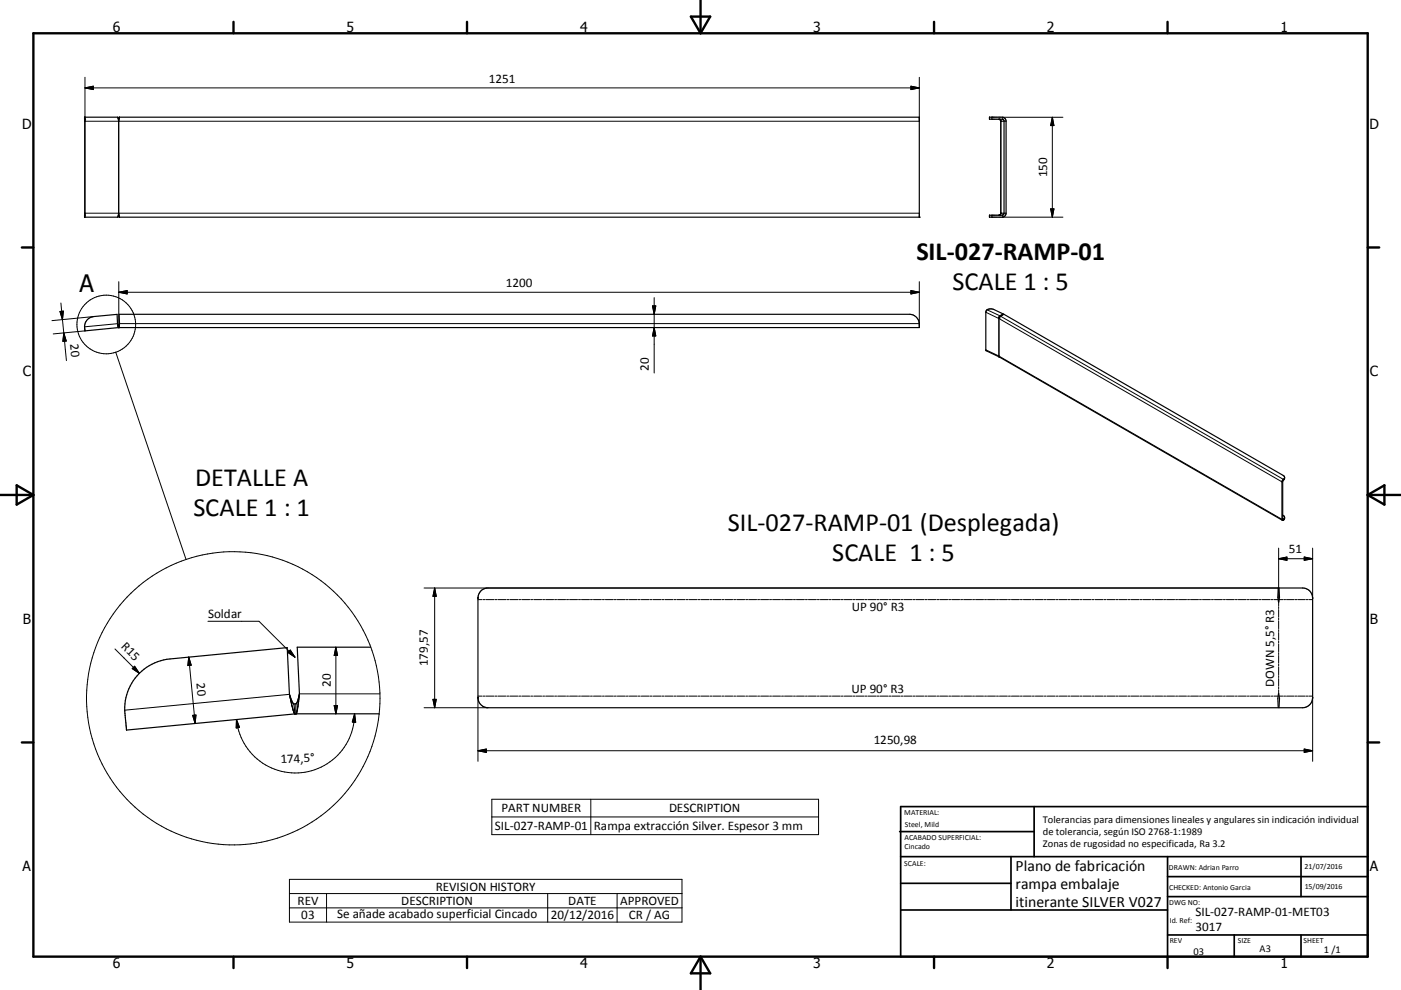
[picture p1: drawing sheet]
<svg xmlns="http://www.w3.org/2000/svg" width="420mm" height="297mm" viewBox="0 0 420 297" stroke-linecap="round" stroke-linejoin="round" font-family="sans-serif">
<g fill="#000">
<circle cx="25.3" cy="35.8" r=".18"/>
<circle cx="25.3" cy="35.2" r=".18"/>
<circle cx="300.1" cy="36.4" r=".18"/>
<circle cx="25.3" cy="64.6" r=".18"/>
<circle cx="25.3" cy="65.2" r=".18"/>
<circle cx="275.6" cy="65.2" r=".18"/>
<circle cx="300.1" cy="64" r=".18"/>
<circle cx="35.6" cy="98.3" r=".18"/>
<circle cx="299.5" cy="95.6" r=".18"/>
<circle cx="299.8" cy="94.7" r=".18"/>
<circle cx="88.7" cy="214.2" r=".18"/>
</g>
<g fill="none" stroke="#000" stroke-width=".36">
<path d="M25.3 35.2v30h9.9l.4-1.2 .1 .6M25.3 35.2l.1 30M25.3 35.2h9.9l.4 1.2 .1-.7M35.7 35.7v-.5h239.9v30h-239.9v-.6M35.8 35.2l-.1 .5M35.8 35.2h.1M296.7 35.2h3.7a1.22 1.22 0 0 1 1.2 1.2v27.8l-.3 .6-.7 .4h-3.9v-.6h3.7l.5-.3 .1-.3v-27.8l-.5-.4h-3.8zM299.7 35.8l.3 .4M300 36.2l.1 .2M300.1 36.2v27.9M35.7 64.6l.1 .5M35.8 65.1v.1"/>
<path d="M299.6 64.5l-.2 .1M299.6 64.5l-.1 .1M299.8 64.5h-.1M299.8 64.5h-.2M300 64.1l-.2 .4M300.1 64l-.1 .1M25.5 99.2v.1M35.2 97.1l-.1-2.8-7 .7a3.3 3.3 0 0 0-2.6 4.2M35.2 97.1l.1 .2M35.3 97.3l.2 1M35.3 97.3l.1 .3M35.4 97.6l.1 .1"/>
<path d="M35.5 97.7h.1M35.5 97.7l.1 .6M35.5 98.3h.1M35.6 98.3l-10.1 1M35.6 97.7v.6M35.6 97.7h.1M35.6 98.3h.1M35.8 97.1l-.1-2.8h236.9a2.99 2.99 0 0 1 3 2.8v1.2h-240M35.8 97.1l-.2 .6M35.8 97.1l-.2 1.2M299.5 95.5v.1M299.5 95.3v.3"/>
<path d="M299.8 95l1.1-.7 83.8 48.3a.99 .99 0 0 1-.1 1.7v11.5l.5-.4M299.8 95l-.3 .4M299.8 94.7v.3M299.8 94.7l-.3 .6M299.8 95l-.1 .1M300 94.9l-.2 .1M300.7 94.2l-2.7-1.3a1.54 1.54 0 0 0-2.4 .8v11.5l3.9 1.9M300.7 94.2v.2M300.7 94.2l-.9 .5M299.5 106.8v.2M299.5 106.8h.1M299.5 107l85 49.1"/>
<path d="M384.6 154.5a.8 .8 0 0 1 .5 .8 .8 .8 0 0 1-.6 .8M385.1 143.4l-.8 1.2 .2 11.5M143.3 179.2a2.96 2.96 0 0 1 3-2.8h236.9l-.1 2.8 .2 1.4 .3-1.4-.1-2.8h7a2.97 2.97 0 0 1 3 2.8M143.3 179.2v.3M143.3 179.2v30.3M393.5 179.2v.3M393.5 179.2v30.3M111.2 194.2h-22.1l.6 14.3M86.8 208.3l-.7-14-35.1 3.4a15.1 15.1 0 0 0-13.4 18.1l.3 3.2 50.5-4.8M86.8 208.3l.8 2.2 .5 .7M86.8 208.3l.2 1.2a11.5 11.5 0 0 0 1.4 4.7M88.1 211.2l.3 3"/>
<path d="M88.7 214.2h25M88.7 214.2h-.3M88.7 211.2h-.6M88.7 211.2v3M88.8 214.1l-.1 .1M89.7 208.5l-.5 1.9-.5 .8M89.7 208.5l-.5 4.2-.4 1.4M143.3 209.2v.3M143.3 209.5a3 3 0 0 0 3 2.8h236.9l-.1-2.8 .2-1.3 .3 1.3-.1 2.8h7a3 3 0 0 0 3-2.8M393.5 209.2v.3"/>
</g>
<g fill="none" stroke="#000" stroke-width=".3">
<path d="M25.4 35.2v.6M25.5 26.4h250.1M25.5 26.4l2.5-.5v1zM25.5 23.2v13.2M35.6 36.4v27.6M273.1 25.9l2.5 .5-2.5 .5zM275.6 23.2v13.2h-250.2M297.4 35.2v.6M301.6 36.4h-1.5v27.6h1.5M315.5 35.2v30M315.5 35.2l.5 2.5h-1zM318.7 35.2h-18.1v.6"/>
<path d="M25.4 64.5v.7M25.4 64h250.2M297.4 64.6v.6M300.4 65.2h18.3M300.6 64.5v.7M315 62.7h1l-.5 2.5zM18 93.5l1-.1-.3 2.5zM18.3 90.9l.4 5M18.7 95.9l.4 4M19.1 99.9l.8 8.3M19.1 99.9l.8 2.4-1.1 .1zM25.3 98l9.9-.9 .3 1.2"/>
<path d="M25.5 99.3l-9.6 .9M28.1 95l-12.5 1.2M35.5 98.3h.1M35.6 84.5v13.2M35.6 87.7h240M35.6 87.7l2.5-.5v1zM35.6 98.3h.1M195.6 91.8h1l-.5 2.5zM196.1 89.3v22.6M196.1 98.3l.5 2.5h-1zM273.1 87.2l2.5 .5-2.5 .5zM275.6 97.1h-239.8l-.2 1.2"/>
<path d="M275.6 84.5v13.2M295.6 93.7l3.9 1.9 84.8 49 .3-.2M295.9 92.9l3.9 1.8-.3 .8v11.5M300 94.9l84.8 48.9M34.7 105.7l21.1 62.2M295.6 105l3.9 1.8 84.8 49h.5M299.5 107v.1M299.5 107.1h.1M384.7 143.9v.2M384.7 155.8v.3M127.1 176.4h256.4M130.3 176.4v35.9"/>
<path d="M130.3 176.4l.5 2.5h-1zM143.3 179.9h1.2M144.8 179.9h.6M145.7 179.9h2.4M148.4 179.9h.6M149.3 179.9h2.3M152 179.9h.5M152.8 179.9h2.4M155.5 179.9h.6M156.4 179.9h2.4M159.1 179.9h.6M160 179.9h2.4"/>
<path d="M162.7 179.9h.6M163.6 179.9h2.4M166.3 179.9h.6M167.2 179.9h2.4M169.9 179.9h.5M170.8 179.9h2.3M173.4 179.9h.6M174.3 179.9h2.4M177 179.9h.6M177.9 179.9h2.4M180.6 179.9h.6M181.5 179.9h2.4"/>
<path d="M184.2 179.9h.6M185.1 179.9h2.4M187.7 179.9h.7M188.7 179.9h2.4M191.3 179.9h.6M192.2 179.9h2.4M194.9 179.9h.6M195.8 179.9h2.4M198.5 179.9h.6M199.4 179.9h2.4M202.1 179.9h.6M203 179.9h2.4"/>
<path d="M205.7 179.9h.6M206.5 179.9h2.4M209.2 179.9h.6M210.1 179.9h2.4M212.8 179.9h.6M213.7 179.9h2.4M216.4 179.9h.6M217.3 179.9h2.4M220 179.9h.6M220.9 179.9h2.4M223.6 179.9h.5M224.5 179.9h2.3"/>
<path d="M227.2 179.9h.5M228 179.9h2.4M230.7 179.9h.6M231.6 179.9h2.4M234.3 179.9h.6M235.2 179.9h2.4M237.9 179.9h.6M238.8 179.9h2.4M241.5 179.9h.6M242.4 179.9h2.4M245.1 179.9h.5M245.9 179.9h2.4"/>
<path d="M248.6 179.9h.6M249.5 179.9h2.4M252.2 179.9h.6M253.1 179.9h2.4M255.8 179.9h.6M256.7 179.9h2.4M259.4 179.9h.6M260.3 179.9h2.4M262.9 179.9h.7M263.9 179.9h2.3M266.5 179.9h.6M267.4 179.9h2.4"/>
<path d="M270.1 179.9h.6M271 179.9h2.4M273.7 179.9h.6M274.6 179.9h2.4M277.3 179.9h.6M278.2 179.9h2.3M280.8 179.9h.7M281.7 179.9h2.4M284.4 179.9h.6M285.3 179.9h2.4M288 179.9h.6M288.9 179.9h2.4"/>
<path d="M291.6 179.9h.6M292.5 179.9h2.4M295.2 179.9h.6M296.1 179.9h2.3M298.8 179.9h.5M299.6 179.9h2.4M302.3 179.9h.6M303.2 179.9h2.4M305.9 179.9h.6M306.8 179.9h2.4M309.5 179.9h.6M310.4 179.9h2.4"/>
<path d="M313.1 179.9h.6M314 179.9h2.4M316.7 179.9h.6M317.6 179.9h2.3M320.2 179.9h.6M321.1 179.9h2.4M323.8 179.9h.6M324.7 179.9h2.4M327.4 179.9h.6M328.3 179.9h2.4M331 179.9h.6M331.9 179.9h2.4"/>
<path d="M334.5 179.9h.7M335.4 179.9h2.4M338.1 179.9h.6M339 179.9h2.4M341.7 179.9h.6M342.6 179.9h2.4M345.3 179.9h.6M346.2 179.9h2.4M348.9 179.9h.6M349.8 179.9h2.4M352.5 179.9h.5M353.3 179.9h2.4"/>
<path d="M356 179.9h.6M356.9 179.9h2.4M359.6 179.9h.6M360.5 179.9h2.4M363.2 179.9h.6M364.1 179.9h2.4M366.8 179.9h.6M367.7 179.9h2.4M370.4 179.9h.6M371.3 179.9h2.3M374 179.9h.5M374.8 179.9h2.4"/>
<path d="M377.5 179.9h.6M378.4 179.9h2.4M381.1 179.9h.6M382 179.9h1.2M383.3 164.4v17.3M383.3 167.6h10.2M383.3 167.6l2.5-.5v1zM383.5 179.9h1.1M384.9 179.9h.5M385.7 179.9h2.2M388.2 179.9h.6M389.1 179.9h2.2"/>
<path d="M391 167.1l2.5 .5-2.5 .5zM391.6 179.9h.5M392.4 179.9h1.1M393.5 164.4v15.1M34.5 194.7l7.3 7.3M56.6 197.1l1.9 20M56.6 197.1l.7 2.5-1 .1zM62.3 186.4h15.4l10.7 10.8M86.3 195.7l.7-.7 1.4 2.2zM100.7 194.2v20M100.7 194.2l.5 2.5h-1zM383.3 182v.6"/>
<path d="M383.3 182.9v2.3M383.3 185.5v.5M383.3 186.3v2.3M383.3 188.9v.6M383.3 189.8v2.3M383.3 192.4v.5M383.3 193.2v2.3M383.3 195.8v.6M383.3 196.7v2.3M383.3 199.2v.6M37.4 213.1l49.4-4.8a18.5 18.5 0 0 0 1.6 5.9M39.7 200.6l.7-.7 1.4 2.1z"/>
<path d="M57.8 214.6l1-.1-.3 2.6zM70.9 215.9l.9 2.3-1 .2zM100.2 211.7h1l-.5 2.5zM106.3 214.2a17.7 17.7 0 0 1-16.9 17.7 17.7 17.7 0 0 1-18.5-16M106.3 214.2l.3 2.5-1-.1zM113.9 208.2h-24.1a18.4 18.4 0 0 1-1.1 6M127.1 212.3h19.2M129.8 209.8h1l-.5 2.5zM143.3 208.8h1.2M143.3 209.2v19.2M144.8 208.8h.6M145.7 208.8h2.4"/>
<path d="M148.4 208.8h.6M149.3 208.8h2.3M152 208.8h.5M152.8 208.8h2.4M155.5 208.8h.6M156.4 208.8h2.4M159.1 208.8h.6M160 208.8h2.4M162.7 208.8h.6M163.6 208.8h2.4M166.3 208.8h.6M167.2 208.8h2.4"/>
<path d="M169.9 208.8h.5M170.8 208.8h2.3M173.4 208.8h.6M174.3 208.8h2.4M177 208.8h.6M177.9 208.8h2.4M180.6 208.8h.6M181.5 208.8h2.4M184.2 208.8h.6M185.1 208.8h2.4M187.7 208.8h.7M188.7 208.8h2.4"/>
<path d="M191.3 208.8h.6M192.2 208.8h2.4M194.9 208.8h.6M195.8 208.8h2.4M198.5 208.8h.6M199.4 208.8h2.4M202.1 208.8h.6M203 208.8h2.4M205.7 208.8h.6M206.5 208.8h2.4M209.2 208.8h.6M210.1 208.8h2.4"/>
<path d="M212.8 208.8h.6M213.7 208.8h2.4M216.4 208.8h.6M217.3 208.8h2.4M220 208.8h.6M220.9 208.8h2.4M223.6 208.8h.5M224.5 208.8h2.3M227.2 208.8h.5M228 208.8h2.4M230.7 208.8h.6M231.6 208.8h2.4"/>
<path d="M234.3 208.8h.6M235.2 208.8h2.4M237.9 208.8h.6M238.8 208.8h2.4M241.5 208.8h.6M242.4 208.8h2.4M245.1 208.8h.5M245.9 208.8h2.4M248.6 208.8h.6M249.5 208.8h2.4M252.2 208.8h.6M253.1 208.8h2.4"/>
<path d="M255.8 208.8h.6M256.7 208.8h2.4M259.4 208.8h.6M260.3 208.8h2.4M262.9 208.8h.7M263.9 208.8h2.3M266.5 208.8h.6M267.4 208.8h2.4M270.1 208.8h.6M271 208.8h2.4M273.7 208.8h.6M274.6 208.8h2.4"/>
<path d="M277.3 208.8h.6M278.2 208.8h2.3M280.8 208.8h.7M281.7 208.8h2.4M284.4 208.8h.6M285.3 208.8h2.4M288 208.8h.6M288.9 208.8h2.4M291.6 208.8h.6M292.5 208.8h2.4M295.2 208.8h.6M296.1 208.8h2.3"/>
<path d="M298.8 208.8h.5M299.6 208.8h2.4M302.3 208.8h.6M303.2 208.8h2.4M305.9 208.8h.6M306.8 208.8h2.4M309.5 208.8h.6M310.4 208.8h2.4M313.1 208.8h.6M314 208.8h2.4M316.7 208.8h.6M317.6 208.8h2.3"/>
<path d="M320.2 208.8h.6M321.1 208.8h2.4M323.8 208.8h.6M324.7 208.8h2.4M327.4 208.8h.6M328.3 208.8h2.4M331 208.8h.6M331.9 208.8h2.4M334.5 208.8h.7M335.4 208.8h2.4M338.1 208.8h.6M339 208.8h2.4"/>
<path d="M341.7 208.8h.6M342.6 208.8h2.4M345.3 208.8h.6M346.2 208.8h2.4M348.9 208.8h.6M349.8 208.8h2.4M352.5 208.8h.5M353.3 208.8h2.4M356 208.8h.6M356.9 208.8h2.4M359.6 208.8h.6M360.5 208.8h2.4"/>
<path d="M363.2 208.8h.6M364.1 208.8h2.4M366.8 208.8h.6M367.7 208.8h2.4M370.4 208.8h.6M371.3 208.8h2.3M374 208.8h.5M374.8 208.8h2.4M377.5 208.8h.6M378.4 208.8h2.4M381.1 208.8h.6M382 208.8h1.2"/>
<path d="M383.3 200.1v2.3M383.3 202.7v.6M383.3 203.6v2.3M383.3 206.2v.5M383.3 207v1.2M383.5 208.8h1.1M384.9 208.8h.5M385.7 208.8h2.2M388.2 208.8h.6M389.1 208.8h2.2M391.6 208.8h.5M392.4 208.8h1.1"/>
<path d="M393.5 209.2v19.2M143.3 225.2h250.2M143.3 225.2l2.5-.5v1zM147.5 239.8h97.9v10.6h-97.9zM177.1 239.8v10.6M391 224.7l2.5 .5-2.5 .5zM147.5 245.1h97.9M86.8 263.8h117.7v12.8h-117.7zM86.8 268.1h117.7M86.8 272.4h117.7M97.9 268.1v8.5M164.2 268.1v8.5"/>
<path d="M185 268.1v8.5"/>
<circle cx="31.9" cy="97.3" r="8.8"/>
<circle cx="69.9" cy="209.5" r="44"/>
</g>
<g fill="none" stroke="#000" stroke-width=".71">
<path d="M10 10h400v277h-400zM70 6.6v3.4M140 6.6v3.4M207.1 5h5.8l-2.9 5zM210 0v10M280 6.6v3.4M350 6.6v3.4M6.6 74.2h3.4M410 74.2h3.5M0 148.5h10M5 145.6l5 2.9-5 2.9zM410 148.5h10.1"/>
<path d="M410 148.5l5.1-2.9v5.8zM6.6 222.7h3.4M410 222.7h3.5M70 287v3.4M140 287v3.4M210 287v10M210 287l2.9 5h-5.8zM280 287v3.4M350 287v3.4"/>
</g>
<g fill="none" stroke="#000" stroke-width=".51">
<path d="M269.7 249.5h40.3M270 242h140v45h-140zM270 257h140M303.1 257v16M310 242v15M350 257v30M390.1 257v12M270 265h33.1M270 273h80M350 269h60M350 263h60M350 280.5h60"/>
<path d="M370 280.5v6.5M390.1 280.5v6.5"/>
</g>
<g fill="#000" stroke="#000" stroke-width=".3">
<path d="M25.5 26.4l2.5-.5v1zM273.1 25.9l2.5 .5-2.5 .5zM315.5 35.2l.5 2.5h-1zM315 62.7h1l-.5 2.5zM18 93.5l1-.1-.3 2.5zM35.6 87.7l2.5-.5v1zM195.6 91.8h1l-.5 2.5zM273.1 87.2l2.5 .5-2.5 .5zM19.1 99.9l.8 2.4-1.1 .1zM196.1 98.3l.5 2.5h-1zM130.3 176.4l.5 2.5h-1zM383.3 167.6l2.5-.5v1z"/>
<path d="M391 167.1l2.5 .5-2.5 .5zM56.6 197.1l.7 2.5-1 .1zM86.3 195.7l.7-.7 1.4 2.2zM100.7 194.2l.5 2.5h-1zM39.7 200.6l.7-.7 1.4 2.1zM57.8 214.6l1-.1-.3 2.6zM70.9 215.9l.9 2.3-1 .2zM100.2 211.7h1l-.5 2.5zM106.3 214.2l.3 2.5-1-.1zM129.8 209.8h1l-.5 2.5zM143.3 225.2l2.5-.5v1zM391 224.7l2.5 .5-2.5 .5z"/>
</g>
<g font-size="7.9">
<text x="274.7" y="78.1">SIL-027-RAMP-01</text>
<text x="285.6" y="87.1">SCALE 1 : 5</text>
<text x="58.5" y="145.9">DETALLE A</text>
<text x="58" y="154.9">SCALE 1 : 1</text>
<text x="218.2" y="159.3">SIL-027-RAMP-01 (Desplegada)</text>
<text x="249.5" y="168.2">SCALE 1 : 5</text>
</g>
<text font-size="7.2" x="23.9" y="87.5">A</text>
<g font-size="4.7">
<text x="304.5" y="261.2">Plano de fabricación</text>
<text x="304.5" y="266.6">rampa embalaje</text>
<text x="304.5" y="272">itinerante SILVER V027</text>
</g>
<g font-size="4.2">
<text x="33.9" y="9.6">6</text>
<text x="103.9" y="9.6">5</text>
<text x="173.9" y="9.6">4</text>
<text x="243.8" y="9.6">3</text>
<text x="313.9" y="9.6">2</text>
<text x="383.9" y="9.6">1</text>
<text x="6.7" y="38.7">D</text>
<text x="410.5" y="38.7">D</text>
<text x="6.9" y="112.9">C</text>
<text x="410.7" y="112.9">C</text>
<text x="6.9" y="187.1">B</text>
<text x="410.7" y="187.1">B</text>
<text x="6.8" y="261.4">A</text>
<text x="410.7" y="261.4">A</text>
<text x="33.9" y="290.4">6</text>
<text x="103.9" y="290.4">5</text>
<text x="173.9" y="290.4">4</text>
<text x="243.8" y="290.4">3</text>
<text x="313.9" y="290.4">2</text>
<text x="383.9" y="290.4">1</text>
</g>
<g font-size="3.9">
<text x="146.6" y="24.8">1251</text>
<text x="313.9" y="53.2" transform="rotate(-90 313.9 53.2)">150</text>
<text x="151.6" y="86.1">1200</text>
<text x="21" y="103.3" transform="rotate(84 21 103.3)">20</text>
<text x="194.6" y="111.2" transform="rotate(-90 194.6 111.2)">20</text>
<text x="386.4" y="166">51</text>
<text x="62.4" y="185.3">Soldar</text>
<text x="255.4" y="183.2">UP 90° R3</text>
<text x="36.2" y="194.1" transform="rotate(45 36.2 194.1)">R15</text>
<text x="128.3" y="199.8" transform="rotate(-90 128.3 199.8)">179,57</text>
<text x="58.9" y="205" transform="rotate(84 58.9 205)">20</text>
<text x="99.1" y="206.2" transform="rotate(-90 99.1 206.2)">20</text>
<text x="255.3" y="208">UP 90° R3</text>
<text x="382" y="206" transform="rotate(-90 382 206)">DOWN 5,5° R3</text>
<text x="262" y="223.2">1250,98</text>
<text x="84.2" y="229" transform="rotate(-3 84.2 229)">174,5°</text>
<text x="150.4" y="243.7">PART NUMBER</text>
<text x="200.6" y="243.7">DESCRIPTION</text>
<text x="148.3" y="249">SIL-027-RAMP-01</text>
<text x="178.1" y="249.1">Rampa extracción Silver. Espesor 3 mm</text>
<text x="130.6" y="267.2">REVISION HISTORY</text>
<text x="89.2" y="271.4">REV</text>
<text x="90.3" y="275.8">03</text>
<text x="101.1" y="275.5">Se añade acabado superficial Cincado</text>
<text x="120.3" y="271.4">DESCRIPTION</text>
<text x="165.1" y="275.7">20/12/2016</text>
<text x="170.3" y="271.4">DATE</text>
<text x="185.9" y="271.4">APPROVED</text>
<text x="188.6" y="275.7">CR / AG</text>
<text x="358.4" y="274.9">SIL-027-RAMP-01-MET03</text>
<text x="358.4" y="279.4">3017</text>
</g>
<g font-size="3.1">
<text x="312.7" y="246.8">Tolerancias para dimensiones lineales y angulares sin indicación individual</text>
<text x="312.7" y="250.4">de tolerancia, según ISO 2768-1:1989</text>
<text x="312.7" y="254">Zonas de rugosidad no especificada, Ra 3.2</text>
<text x="357.8" y="286.5">03</text>
<text x="377.6" y="285.6">A3</text>
<text x="396.9" y="285.9">1 /1</text>
</g>
<g font-size="2.4">
<text x="271.1" y="244.4">MATERIAL:</text>
<text x="271.2" y="252">ACABADO SUPERFICIAL:</text>
<text x="271.3" y="248">Steel, Mild</text>
<text x="271.2" y="254.7">Cincado</text>
<text x="271.1" y="259.7">SCALE:</text>
<text x="350.4" y="260.9">DRAWN: Adrian Parro</text>
<text x="391.1" y="260.6">21/07/2016</text>
<text x="350.5" y="267">CHECKED: Antonio Garcia</text>
<text x="391.2" y="266.7">15/09/2016</text>
<text x="350.5" y="271.4">DWG NO:</text>
<text x="350.7" y="276.9">Id. Ref:</text>
<text x="350.7" y="282.8">REV</text>
<text x="371.1" y="282.9">SIZE</text>
<text x="390.8" y="283">SHEET</text>
</g>
</svg>
